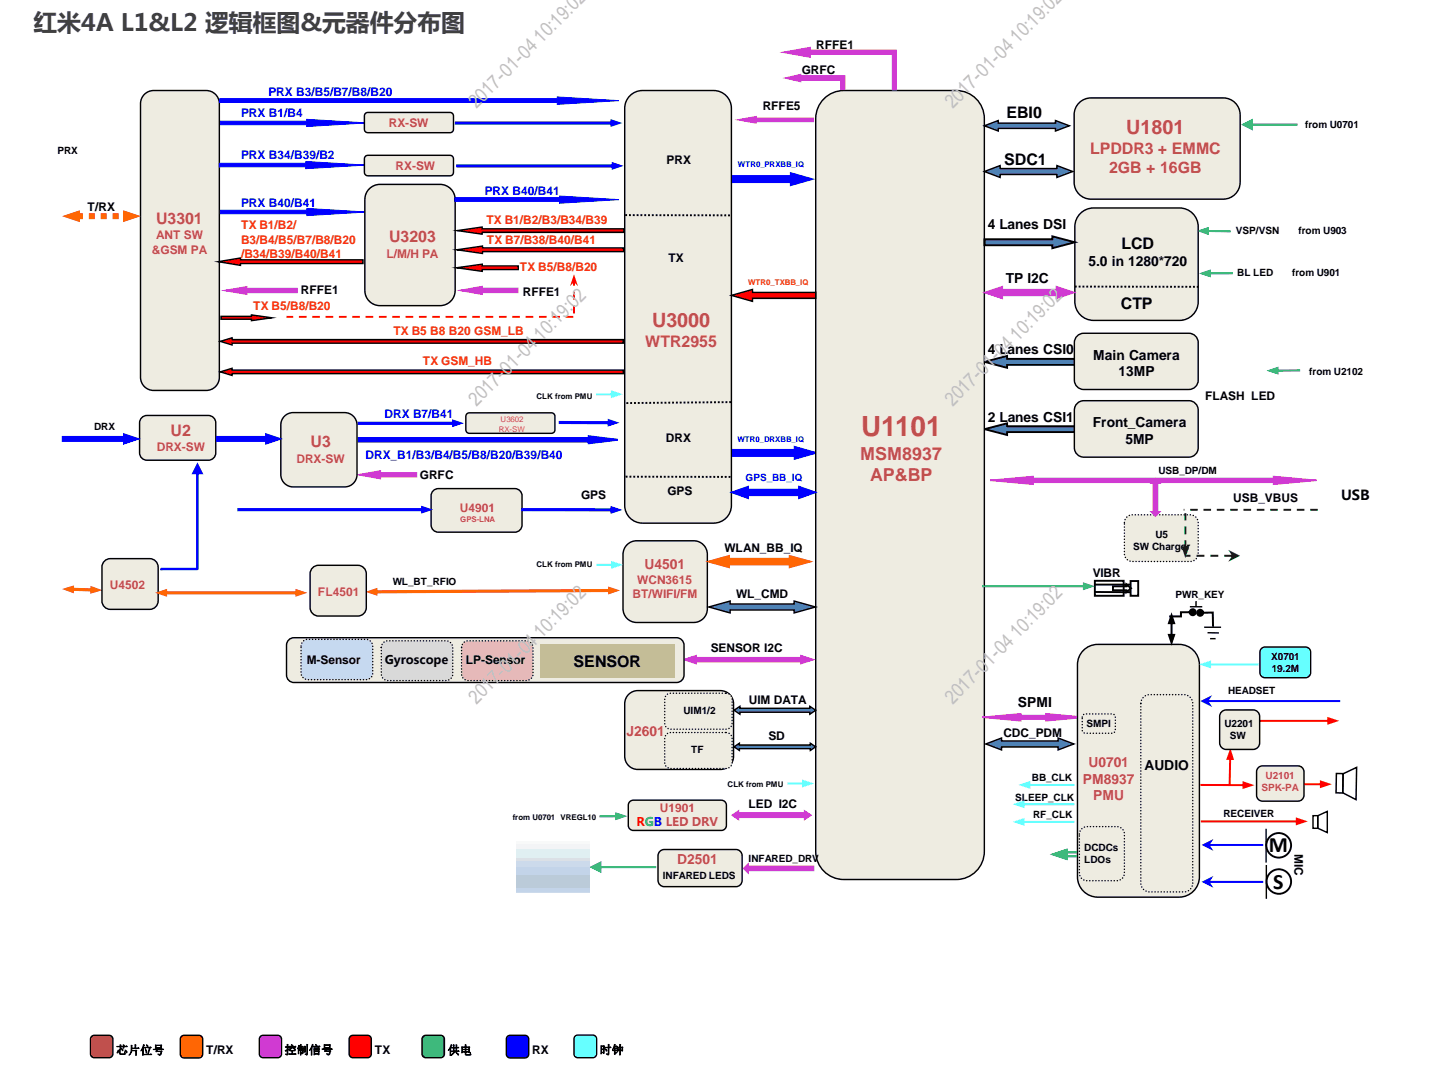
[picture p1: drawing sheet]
<svg xmlns="http://www.w3.org/2000/svg" width="254mm" height="190mm" viewBox="0 0 254 190" stroke-linecap="round" stroke-linejoin="round" font-family="sans-serif">
<path d="M111.9 142.5l.7-.3h15.6a.9 .9 0 0 1 .9 .9v3.6a.9 .9 0 0 1-.9 .9h-15.6a.9 .9 0 0 1-.9-.9v-3.6z" fill-rule="evenodd" fill="#eeece1"/>
<path d="M111.9 142.5l.7-.3h15.6a.9 .9 0 0 1 .9 .9v3.6a.9 .9 0 0 1-.9 .9h-15.6a.9 .9 0 0 1-.9-.9v-3.6z" fill="none" stroke="#000" stroke-width=".25"/>
<path d="M83 73.5l.4-.1h14.6a.61 .61 0 0 1 .6 .6v2.4a.61 .61 0 0 1-.6 .6h-14.6a.61 .61 0 0 1-.6-.6v-2.4z" fill-rule="evenodd" fill="#eeece1"/>
<path d="M83 73.5l.4-.1h14.6a.61 .61 0 0 1 .6 .6v2.4a.61 .61 0 0 1-.6 .6h-14.6a.61 .61 0 0 1-.6-.6v-2.4z" fill="none" stroke="#000" stroke-width=".25"/>
<path d="M129.3 31.3h11.3v-.5l3.7 1-3.7 1.1v-.5h-11.3z" fill-rule="evenodd" fill="#00f"/>
<path d="M129.3 31.3h11.3v-.5l3.7 1-3.7 1.1v-.5h-11.3z" fill="none" stroke="#00f" stroke-width=".34"/>
<path d="M130 79.9h11.2v-.5l3.8 1.1-3.8 1v-.5h-11.2z" fill-rule="evenodd" fill="#00f"/>
<path d="M130 79.9h11.2v-.5l3.8 1.1-3.8 1v-.5h-11.2z" fill="none" stroke="#00f" stroke-width=".34"/>
<path d="M175 64.3l4-1.1v.6h12.1v1h-12.1v.6z" fill-rule="evenodd" fill="#4f81bd"/>
<path d="M175 64.3l4-1.1v.6h12.1v1h-12.1v.6z" fill="none" stroke="#000" stroke-width=".34"/>
<path d="M175 76.3l4-1.1v.5h12.1v1.1h-12.1v.5z" fill-rule="evenodd" fill="#4f81bd"/>
<path d="M175 76.3l4-1.1v.5h12.1v1.1h-12.1v.5z" fill="none" stroke="#000" stroke-width=".34"/>
<path d="M39.1 21.5h15.4v-.3l10.6 .6-10.6 .7v-.3h-15.4z" fill-rule="evenodd" fill="#00f"/>
<path d="M39.1 21.5h15.4v-.3l10.6 .6-10.6 .7v-.3h-15.4z" fill="none" stroke="#00f" stroke-width=".18"/>
<path d="M146.2 17.9a5 5 0 0 1 3.8-1.8h20a5 5 0 0 1 5 5v130.2a5 5 0 0 1-5 5h-20a5 5 0 0 1-5-5v-130.2a5 5 0 0 1 1.2-3.2z" fill-rule="evenodd" fill="#eeece1"/>
<path d="M146.2 17.9a5 5 0 0 1 3.8-1.8h20a5 5 0 0 1 5 5v130.2a5 5 0 0 1-5 5h-20a5 5 0 0 1-5-5v-130.2a5 5 0 0 1 1.2-3.2z" fill="none" stroke="#000" stroke-width=".25"/>
<path d="M112 17a3.2 3.2 0 0 1 2.2-.9h12.6a3.2 3.2 0 0 1 3.2 3.1v70.6a3.2 3.2 0 0 1-3.2 3.2h-12.6a3.2 3.2 0 0 1-3.2-3.2v-70.6a3.2 3.2 0 0 1 1-2.2z" fill-rule="evenodd" fill="#eeece1"/>
<path d="M112 17a3.2 3.2 0 0 1 2.2-.9h12.6a3.2 3.2 0 0 1 3.2 3.1v70.6a3.2 3.2 0 0 1-3.2 3.2h-12.6a3.2 3.2 0 0 1-3.2-3.2v-70.6a3.2 3.2 0 0 1 1-2.2z" fill="none" stroke="#000" stroke-width=".25"/>
<path d="M191.6 18.5a2.99 2.99 0 0 1 2.3-1.1h23.5a3 3 0 0 1 3 3v12a3 3 0 0 1-3 3h-23.5a3 3 0 0 1-3-3v-12l.1-.7z" fill-rule="evenodd" fill="#eeece1"/>
<path d="M191.6 18.5a2.99 2.99 0 0 1 2.3-1.1h23.5a3 3 0 0 1 3 3v12a3 3 0 0 1-3 3h-23.5a3 3 0 0 1-3-3v-12l.1-.7z" fill="none" stroke="#000" stroke-width=".25"/>
<path d="M191.5 59.7l.7-.4 .4-.1h18.7a1.66 1.66 0 0 1 1.7 1.7v6.6a1.66 1.66 0 0 1-1.7 1.7h-18.7a1.66 1.66 0 0 1-1.6-1.7v-6.6v-.5z" fill-rule="evenodd" fill="#eeece1"/>
<path d="M191.5 59.7l.7-.4 .4-.1h18.7a1.66 1.66 0 0 1 1.7 1.7v6.6a1.66 1.66 0 0 1-1.7 1.7h-18.7a1.66 1.66 0 0 1-1.6-1.7v-6.6v-.5z" fill="none" stroke="#000" stroke-width=".25"/>
<path d="M192 37.9a3.3 3.3 0 0 1 2.4-.9h15.2a3.3 3.3 0 0 1 3.4 3.3v13.3a3.3 3.3 0 0 1-3.4 3.3h-15.2a3.3 3.3 0 0 1-3.3-3.3v-13.3a3.3 3.3 0 0 1 .9-2.4z" fill-rule="evenodd" fill="#eeece1"/>
<path d="M192 37.9a3.3 3.3 0 0 1 2.4-.9h15.2a3.3 3.3 0 0 1 3.4 3.3v13.3a3.3 3.3 0 0 1-3.4 3.3h-15.2a3.3 3.3 0 0 1-3.3-3.3v-13.3a3.3 3.3 0 0 1 .9-2.4z" fill="none" stroke="#000" stroke-width=".25"/>
<path d="M191.5 71.7l.7-.4 .4-.1h18.7a1.67 1.67 0 0 1 1.7 1.7v6.7a1.67 1.67 0 0 1-1.7 1.6h-18.7a1.67 1.67 0 0 1-1.6-1.6v-6.7v-.5z" fill-rule="evenodd" fill="#eeece1"/>
<path d="M191.5 71.7l.7-.4 .4-.1h18.7a1.67 1.67 0 0 1 1.7 1.7v6.7a1.67 1.67 0 0 1-1.7 1.6h-18.7a1.67 1.67 0 0 1-1.6-1.6v-6.7v-.5z" fill="none" stroke="#000" stroke-width=".25"/>
<path d="M25.5 17a2.33 2.33 0 0 1 1.8-.9h9.4a2.33 2.33 0 0 1 2.3 2.3v48.6a2.33 2.33 0 0 1-2.3 2.4h-9.4a2.33 2.33 0 0 1-2.3-2.4v-48.6v-.5z" fill-rule="evenodd" fill="#eeece1"/>
<path d="M25.5 17a2.33 2.33 0 0 1 1.8-.9h9.4a2.33 2.33 0 0 1 2.3 2.3v48.6a2.33 2.33 0 0 1-2.3 2.4h-9.4a2.33 2.33 0 0 1-2.3-2.4v-48.6v-.5z" fill="none" stroke="#000" stroke-width=".25"/>
<path d="M77.2 87.1l.7-.3h13.6a1.29 1.29 0 0 1 1.3 1.3v5.2a1.29 1.29 0 0 1-1.3 1.3h-13.6a1.29 1.29 0 0 1-1.3-1.3v-5.2l.1-.4z" fill-rule="evenodd" fill="#eeece1"/>
<path d="M77.2 87.1l.7-.3h13.6a1.29 1.29 0 0 1 1.3 1.3v5.2a1.29 1.29 0 0 1-1.3 1.3h-13.6a1.29 1.29 0 0 1-1.3-1.3v-5.2l.1-.4z" fill="none" stroke="#000" stroke-width=".25"/>
<path d="M111.1 38.2l19 .1M191.1 50.9l21.9 .1M111.3 71.6l18.7-.1M111.2 84.7l19 .1" fill="none" stroke="#000" stroke-width=".34" stroke-dasharray=".3 .3" stroke-linecap="butt"/>
<path d="M130 87.5l3-1.1v.6h9v-.6l3 1.1-3 1.1v-.6h-9v.6z" fill-rule="evenodd" fill="#00f"/>
<path d="M130 87.5l3-1.1v.6h9v-.6l3 1.1-3 1.1v-.6h-9v.6z" fill="none" stroke="#00f" stroke-width=".25"/>
<path d="M175 52l3.2-1.1v.6h9.6v-.6l3.2 1.1-3.2 1v-.5h-9.6v.5z" fill-rule="evenodd" fill="#d03ad2"/>
<path d="M175 52l3.2-1.1v.6h9.6v-.6l3.2 1.1-3.2 1v-.5h-9.6v.5z" fill="none" stroke="#d03ad2" stroke-width=".25"/>
<path d="M175 30.5l2.8-1.1v.6h10.1v-.6l2.8 1.1-2.8 1v-.5h-10.1v.5z" fill-rule="evenodd" fill="#4f81bd"/>
<path d="M175 30.5l2.8-1.1v.6h10.1v-.6l2.8 1.1-2.8 1v-.5h-10.1v.5z" fill="none" stroke="#000" stroke-width=".25"/>
<path d="M175 22.4l2.4-1v.5h10.2v-.5l2.5 1-2.5 .9v-.5h-10.2v.5z" fill-rule="evenodd" fill="#4f81bd"/>
<path d="M175 22.4l2.4-1v.5h10.2v-.5l2.5 1-2.5 .9v-.5h-10.2v.5z" fill="none" stroke="#000" stroke-width=".25"/>
<path d="M111.7 96.6l.9-.4 .6-.1h10.1a2.42 2.42 0 0 1 2.4 2.4v9.7a2.42 2.42 0 0 1-2.4 2.4h-10.1a2.42 2.42 0 0 1-2.5-2.4v-9.7a2.42 2.42 0 0 1 1-1.9z" fill-rule="evenodd" fill="#eeece1"/>
<path d="M111.7 96.6l.9-.4 .6-.1h10.1a2.42 2.42 0 0 1 2.4 2.4v9.7a2.42 2.42 0 0 1-2.4 2.4h-10.1a2.42 2.42 0 0 1-2.5-2.4v-9.7a2.42 2.42 0 0 1 1-1.9z" fill="none" stroke="#000" stroke-width=".25"/>
<path d="M126 99.8l3.6-1v.5h10.8v-.5l3.6 1-3.6 1v-.5h-10.8v.5z" fill-rule="evenodd" fill="#f60"/>
<path d="M126 99.8l3.6-1v.5h10.8v-.5l3.6 1-3.6 1v-.5h-10.8v.5z" fill="none" stroke="#f60" stroke-width=".34"/>
<path d="M126 107.9l3.8-1.1v.5h11.4v-.5l3.7 1.1-3.7 1v-.5h-11.4v.5z" fill-rule="evenodd" fill="#4f81bd"/>
<path d="M126 107.9l3.8-1.1v.5h11.4v-.5l3.7 1.1-3.7 1v-.5h-11.4v.5z" fill="none" stroke="#000" stroke-width=".25"/>
<g fill="#f60">
<path d="M12.8 104.4l3.6 .2v.5l-3.6-.1zM11 104.7l2.2-.7-.1 1.4zM16.1 104.1l2.1 .8-2.2 .6z"/>
<path d="M66.7 104.9v.5l41.8-.2v-.5zM65 105.2l2.1 .7v-1.4zM108.1 104.2v1.4l2.1-.7z"/>
</g>
<path d="M55.7 100.7l.9-.2h7a1.5 1.5 0 0 1 1.5 1.5v6a1.5 1.5 0 0 1-1.5 1.5h-7a1.5 1.5 0 0 1-1.5-1.5v-6l.1-.5z" fill-rule="evenodd" fill="#eeece1"/>
<path d="M55.7 100.7l.9-.2h7a1.5 1.5 0 0 1 1.5 1.5v6a1.5 1.5 0 0 1-1.5 1.5h-7a1.5 1.5 0 0 1-1.5-1.5v-6l.1-.5z" fill="none" stroke="#000" stroke-width=".25"/>
<path d="M106 100.2v.3h3v-.3zM108.6 99.7v1.4l2.1-.7z" fill="#6ff"/>
<path d="M92.6 90.3h16.3v.6l-16.3-.1zM108.5 89.9l2.1 .7-2.1 .7z" fill="#00f"/>
<path d="M13.7 37.9h1v1h-1zM15.8 37.9h1v1h-1zM17.9 37.9h1.1v1h-1.1zM20 37.9h1.1v1h-1.1zM22.1 37.9h.3v1h-.3zM11 38.4l3.2-1v2.1zM21.9 37.4l3.1 1-3.1 1.1z" fill="#f60"/>
<path d="M39 17.6h60.1v-.4l10.9 .7-10.9 .6v-.3h-60.1z" fill-rule="evenodd" fill="#00f"/>
<path d="M39 17.6h60.1v-.4l10.9 .7-10.9 .6v-.3h-60.1z" fill="none" stroke="#00f" stroke-width=".18"/>
<path d="M130 52.5l3.8-1.1v.6h11.2v1h-11.2v.6z" fill-rule="evenodd" fill="#f00"/>
<path d="M130 52.5l3.8-1.1v.6h11.2v1h-11.2v.6z" fill="none" stroke="#000" stroke-width=".25"/>
<path d="M214.5 40.9h4.2v.4l-4.2-.1zM212.7 41l2.2-.7-.1 1.5z" fill="#00b050"/>
<path d="M32.2 184.2l.5-.2h2.7a.66 .66 0 0 1 .6 .6v2.7a.66 .66 0 0 1-.6 .7h-2.7a.66 .66 0 0 1-.7-.7v-2.7z" fill-rule="evenodd" fill="#f60"/>
<path d="M32.2 184.2l.5-.2h2.7a.66 .66 0 0 1 .6 .6v2.7a.66 .66 0 0 1-.6 .7h-2.7a.66 .66 0 0 1-.7-.7v-2.7z" fill="none" stroke="#000" stroke-width=".25"/>
<path d="M62.3 184.2l.4-.2h2.6a.66 .66 0 0 1 .7 .6v2.7a.66 .66 0 0 1-.7 .7h-2.6a.66 .66 0 0 1-.6-.7v-2.7z" fill-rule="evenodd" fill="#f00"/>
<path d="M62.3 184.2l.4-.2h2.6a.66 .66 0 0 1 .7 .6v2.7a.66 .66 0 0 1-.7 .7h-2.6a.66 .66 0 0 1-.6-.7v-2.7z" fill="none" stroke="#000" stroke-width=".25"/>
<path d="M90.2 184.2l.5-.2h2.6a.66 .66 0 0 1 .7 .6v2.7a.66 .66 0 0 1-.7 .7h-2.6a.66 .66 0 0 1-.7-.7v-2.7z" fill-rule="evenodd" fill="#00f"/>
<path d="M90.2 184.2l.5-.2h2.6a.66 .66 0 0 1 .7 .6v2.7a.66 .66 0 0 1-.7 .7h-2.6a.66 .66 0 0 1-.7-.7v-2.7z" fill="none" stroke="#000" stroke-width=".25"/>
<path d="M75.2 184.2l.5-.2h2.6a.66 .66 0 0 1 .7 .6v2.7a.66 .66 0 0 1-.7 .7h-2.6a.66 .66 0 0 1-.7-.7v-2.7z" fill-rule="evenodd" fill="#00b050"/>
<path d="M75.2 184.2l.5-.2h2.6a.66 .66 0 0 1 .7 .6v2.7a.66 .66 0 0 1-.7 .7h-2.6a.66 .66 0 0 1-.7-.7v-2.7z" fill="none" stroke="#000" stroke-width=".25"/>
<path d="M16.3 184.2l.4-.2h2.7a.66 .66 0 0 1 .7 .6v2.7a.66 .66 0 0 1-.7 .7h-2.7a.66 .66 0 0 1-.6-.7v-2.7z" fill-rule="evenodd" fill="#c0504d"/>
<path d="M16.3 184.2l.4-.2h2.7a.66 .66 0 0 1 .7 .6v2.7a.66 .66 0 0 1-.7 .7h-2.7a.66 .66 0 0 1-.6-.7v-2.7z" fill="none" stroke="#000" stroke-width=".25"/>
<path d="M46.3 184.2l.5-.2h2.6a.66 .66 0 0 1 .6 .6v2.7a.66 .66 0 0 1-.6 .7h-2.6a.66 .66 0 0 1-.7-.7v-2.7z" fill-rule="evenodd" fill="#d03ad2"/>
<path d="M46.3 184.2l.5-.2h2.6a.66 .66 0 0 1 .6 .6v2.7a.66 .66 0 0 1-.6 .7h-2.6a.66 .66 0 0 1-.7-.7v-2.7z" fill="none" stroke="#000" stroke-width=".25"/>
<path d="M102.2 184.1l.5-.2h2.7a.67 .67 0 0 1 .6 .7v2.7a.67 .67 0 0 1-.6 .7h-2.7a.67 .67 0 0 1-.7-.7v-2.7z" fill-rule="evenodd" fill="#6ff"/>
<path d="M102.2 184.1l.5-.2h2.7a.67 .67 0 0 1 .6 .7v2.7a.67 .67 0 0 1-.6 .7h-2.7a.67 .67 0 0 1-.7-.7v-2.7z" fill="none" stroke="#000" stroke-width=".25"/>
<path d="M175 42.5h12v-.5l4.1 1.1-4.1 1v-.5h-12z" fill-rule="evenodd" fill="#4f81bd"/>
<path d="M175 42.5h12v-.5l4.1 1.1-4.1 1v-.5h-12z" fill="none" stroke="#000" stroke-width=".34"/>
<path d="M25.1 74.4l.6-.5 .4-.1h10.9a1.32 1.32 0 0 1 1.4 1.4v5.3a1.32 1.32 0 0 1-1.4 1.3h-10.9a1.33 1.33 0 0 1-1.3-1.3v-5.3z" fill-rule="evenodd" fill="#eeece1"/>
<path d="M25.1 74.4l.6-.5 .4-.1h10.9a1.32 1.32 0 0 1 1.4 1.4v5.3a1.32 1.32 0 0 1-1.4 1.3h-10.9a1.33 1.33 0 0 1-1.3-1.3v-5.3z" fill="none" stroke="#000" stroke-width=".25"/>
<path d="M63.8 77.8h40.8v-.3l5.2 .6-5.2 .7v-.3h-40.8z" fill-rule="evenodd" fill="#00f"/>
<path d="M63.8 77.8h40.8v-.3l5.2 .6-5.2 .7v-.3h-40.8z" fill="none" stroke="#00f" stroke-width=".34"/>
<path d="M11 77.5h11.4v1h-11.4zM21.9 76.9l3.1 1.1-3.1 1.1z" fill="#00f"/>
<path d="M64.9 20.2l.5-.2h14.6a.6 .6 0 0 1 .6 .6v2.4a.6 .6 0 0 1-.6 .6h-14.6a.6 .6 0 0 1-.6-.6v-2.4z" fill-rule="evenodd" fill="#eeece1"/>
<path d="M64.9 20.2l.5-.2h14.6a.6 .6 0 0 1 .6 .6v2.4a.6 .6 0 0 1-.6 .6h-14.6a.6 .6 0 0 1-.6-.6v-2.4z" fill="none" stroke="#000" stroke-width=".25"/>
<path d="M40.2 51.6l3.6-.6v.3h8.9v.6h-8.9v.3z" fill-rule="evenodd" fill="#d03ad2"/>
<path d="M40.2 51.6l3.6-.6v.3h8.9v.6h-8.9v.3z" fill="none" stroke="#d03ad2" stroke-width=".34"/>
<path d="M42.2 90.3h33v.5h-33zM74.9 89.9l2.1 .7-2.1 .7z" fill="#00f"/>
<path d="M214.9 48.4v.4l4.2-.1v-.3zM213.1 48.6l2.1 .7v-1.4z" fill="#00b050"/>
<path d="M130.5 132.7l.9-.6v.3h12.6v-.3l1 .6-1 .6v-.3h-12.6v.3z" fill-rule="evenodd" fill="#4f81bd"/>
<path d="M130.5 132.7l.9-.6v.3h12.6v-.3l1 .6-1 .6v-.3h-12.6v.3z" fill="none" stroke="#000" stroke-width=".25"/>
<path d="M130.5 126.2l1-.7v.4h12.5v-.4l1 .7-1 .7v-.3h-12.5v.3z" fill-rule="evenodd" fill="#4f81bd"/>
<path d="M130.5 126.2l1-.7v.4h12.5v-.4l1 .7-1 .7v-.3h-12.5v.3z" fill="none" stroke="#000" stroke-width=".25"/>
<path d="M111.6 123.6a2.33 2.33 0 0 1 1.8-.9h14.7a2.33 2.33 0 0 1 2.3 2.4v9.3a2.33 2.33 0 0 1-2.3 2.3h-14.7a2.33 2.33 0 0 1-2.4-2.3v-9.3l.1-.6z" fill-rule="evenodd" fill="#eeece1"/>
<path d="M111.6 123.6a2.33 2.33 0 0 1 1.8-.9h14.7a2.33 2.33 0 0 1 2.3 2.4v9.3a2.33 2.33 0 0 1-2.3 2.3h-14.7a2.33 2.33 0 0 1-2.4-2.3v-9.3l.1-.6z" fill="none" stroke="#000" stroke-width=".25"/>
<path d="M118.6 123.4l.6-.2h9.9a1.06 1.06 0 0 1 1 1.1v4.2a1.06 1.06 0 0 1-1 1.1h-9.9a1.06 1.06 0 0 1-1-1.1v-4.2v-.4z" fill-rule="evenodd" fill="#eeece1"/>
<path d="M118.6 123.4l.6-.2h9.9a1.06 1.06 0 0 1 1 1.1v4.2a1.06 1.06 0 0 1-1 1.1h-9.9a1.06 1.06 0 0 1-1-1.1v-4.2v-.4z" fill="none" stroke="#000" stroke-width=".25" stroke-dasharray="0 .5"/>
<path d="M118.6 130.4l.6-.2h9.9a1.06 1.06 0 0 1 1 1v4.3a1.06 1.06 0 0 1-1 1.1h-9.9a1.06 1.06 0 0 1-1-1.1v-4.3v-.3z" fill-rule="evenodd" fill="#eeece1"/>
<path d="M118.6 130.4l.6-.2h9.9a1.06 1.06 0 0 1 1 1v4.3a1.06 1.06 0 0 1-1 1.1h-9.9a1.06 1.06 0 0 1-1-1.1v-4.3v-.3z" fill="none" stroke="#000" stroke-width=".25" stroke-dasharray="0 .5"/>
<path d="M39.2 37.4h15.4v-.4l10.5 .7-10.5 .6v-.3h-15.4z" fill-rule="evenodd" fill="#00f"/>
<path d="M39.2 37.4h15.4v-.4l10.5 .7-10.5 .6v-.3h-15.4z" fill="none" stroke="#00f" stroke-width=".18"/>
<path d="M65.4 33.8a2.67 2.67 0 0 1 2.1-1h10.7a2.67 2.67 0 0 1 2.7 2.6v16.2a2.67 2.67 0 0 1-2.7 2.7h-10.7a2.67 2.67 0 0 1-2.6-2.7v-16.2v-.6z" fill-rule="evenodd" fill="#eeece1"/>
<path d="M65.4 33.8a2.67 2.67 0 0 1 2.1-1h10.7a2.67 2.67 0 0 1 2.7 2.6v16.2a2.67 2.67 0 0 1-2.7 2.7h-10.7a2.67 2.67 0 0 1-2.6-2.7v-16.2v-.6z" fill="none" stroke="#000" stroke-width=".25"/>
<path d="M81.3 41l4.4-.7v.4h25.2v.6h-25.2v.3z" fill-rule="evenodd" fill="#f00"/>
<path d="M81.3 41l4.4-.7v.4h25.2v.6h-25.2v.3z" fill="none" stroke="#000" stroke-width=".25"/>
<path d="M38.8 46.5l3.9-.7v.4h21.8v.6h-21.8v.4z" fill-rule="evenodd" fill="#f00"/>
<path d="M38.8 46.5l3.9-.7v.4h21.8v.6h-21.8v.4z" fill="none" stroke="#000" stroke-width=".25"/>
<path d="M39.2 66.1l2-.7v.4h69.6v.6h-69.6v.3z" fill-rule="evenodd" fill="#f00"/>
<path d="M39.2 66.1l2-.7v.4h69.6v.6h-69.6v.3z" fill="none" stroke="#000" stroke-width=".25"/>
<path d="M81.2 44.4l4.6-.7v.4h25v.6h-25v.3z" fill-rule="evenodd" fill="#f00"/>
<path d="M81.2 44.4l4.6-.7v.4h25v.6h-25v.3z" fill="none" stroke="#000" stroke-width=".25"/>
<path d="M81.2 47.6l4.5-.7v.4h6.4v.6h-6.4v.3z" fill-rule="evenodd" fill="#f00"/>
<path d="M81.2 47.6l4.5-.7v.4h6.4v.6h-6.4v.3z" fill="none" stroke="#000" stroke-width=".25"/>
<path d="M82 51.6l3.6-.6v.3h6.4v.6h-6.4v.3z" fill-rule="evenodd" fill="#d03ad2"/>
<path d="M82 51.6l3.6-.6v.3h6.4v.6h-6.4v.3z" fill="none" stroke="#d03ad2" stroke-width=".34"/>
<path d="M80.9 35.2h18.6v-.4l10.5 .7-10.5 .6v-.3h-18.6z" fill-rule="evenodd" fill="#00f"/>
<path d="M80.9 35.2h18.6v-.4l10.5 .7-10.5 .6v-.3h-18.6z" fill="none" stroke="#00f" stroke-width=".18"/>
<path d="M39 29h15.4v-.3l10.5 .6-10.5 .7v-.3h-15.4z" fill-rule="evenodd" fill="#00f"/>
<path d="M39 29h15.4v-.3l10.5 .6-10.5 .7v-.3h-15.4z" fill="none" stroke="#00f" stroke-width=".18"/>
<path d="M64.9 27.8l.5-.2h14.6a.61 .61 0 0 1 .6 .6v2.4a.61 .61 0 0 1-.6 .6h-14.6a.61 .61 0 0 1-.6-.6v-2.4z" fill-rule="evenodd" fill="#eeece1"/>
<path d="M64.9 27.8l.5-.2h14.6a.61 .61 0 0 1 .6 .6v2.4a.61 .61 0 0 1-.6 .6h-14.6a.61 .61 0 0 1-.6-.6v-2.4z" fill="none" stroke="#000" stroke-width=".25"/>
<g fill="#00f">
<path d="M80.8 21.6v.5h28.1v-.5zM108.5 21.2v1.4l2.1-.7z"/>
<path d="M81.1 29.2v.6h28v-.6zM108.7 28.8v1.4l2.1-.7z"/>
</g>
<path d="M121.5 117.2l2.2-.7v.4h18.7v-.4l2.2 .7-2.2 .7v-.3h-18.7v.3z" fill-rule="evenodd" fill="#d03ad2"/>
<path d="M121.5 117.2l2.2-.7v.4h18.7v-.4l2.2 .7-2.2 .7v-.3h-18.7v.3z" fill="none" stroke="#d03ad2" stroke-width=".25"/>
<path d="M51.2 113.9l.6-.5 .5-.1h68a1.32 1.32 0 0 1 1.3 1.4v5.3a1.32 1.32 0 0 1-1.3 1.3h-68a1.32 1.32 0 0 1-1.4-1.3v-5.3z" fill-rule="evenodd" fill="#eeece1"/>
<path d="M51.2 113.9l.6-.5 .5-.1h68a1.32 1.32 0 0 1 1.3 1.4v5.3a1.32 1.32 0 0 1-1.3 1.3h-68a1.32 1.32 0 0 1-1.4-1.3v-5.3z" fill="none" stroke="#000" stroke-width=".25"/>
<path d="M96 114.5h23.9v6h-23.9z" fill-rule="evenodd" fill="#c4bd97"/>
<path d="M53.7 114.1l.6-.4 .4-.1h10.4a1.19 1.19 0 0 1 1.2 1.2v4.8a1.19 1.19 0 0 1-1.2 1.2h-10.4a1.19 1.19 0 0 1-1.2-1.2v-4.8z" fill-rule="evenodd" fill="#c6d9f1"/>
<path d="M53.7 114.1l.6-.4 .4-.1h10.4a1.19 1.19 0 0 1 1.2 1.2v4.8a1.19 1.19 0 0 1-1.2 1.2h-10.4a1.19 1.19 0 0 1-1.2-1.2v-4.8z" fill="none" stroke="#000" stroke-width=".25" stroke-dasharray="0 .5"/>
<path d="M68 114.4l.6-.5h.4h10.3a1.18 1.18 0 0 1 1.2 1.2v4.7a1.18 1.18 0 0 1-1.2 1.1h-10.3a1.18 1.18 0 0 1-1.2-1.1v-4.7z" fill-rule="evenodd" fill="#d9d9d9"/>
<path d="M68 114.4l.6-.5h.4h10.3a1.18 1.18 0 0 1 1.2 1.2v4.7a1.18 1.18 0 0 1-1.2 1.1h-10.3a1.18 1.18 0 0 1-1.2-1.1v-4.7z" fill="none" stroke="#000" stroke-width=".25" stroke-dasharray="0 .5"/>
<path d="M82.3 114.4l.5-.5h.4h10.4a1.18 1.18 0 0 1 1.1 1.2v4.7a1.18 1.18 0 0 1-1.1 1.1h-10.4a1.18 1.18 0 0 1-1.2-1.1v-4.7z" fill-rule="evenodd" fill="#e6b9b8"/>
<path d="M82.3 114.4l.5-.5h.4h10.4a1.18 1.18 0 0 1 1.1 1.2v4.7a1.18 1.18 0 0 1-1.1 1.1h-10.4a1.18 1.18 0 0 1-1.2-1.1v-4.7z" fill="none" stroke="#000" stroke-width=".25" stroke-dasharray="0 .5"/>
<g fill="#6ff">
<path d="M106 69.9v.3h2.9v-.3zM108.6 69.4v1.4l2.1-.7z"/>
<path d="M140 139.1v.3h2.9v-.3zM142.6 138.5v1.4l2.1-.7z"/>
</g>
<path d="M222.4 22h8.2v.3h-8.2zM220.6 22.1l2.1-1v2.1z" fill="#00b050"/>
<path d="M39.2 60.7l2-.7v.3h69.6v.7h-69.6v.3z" fill-rule="evenodd" fill="#f00"/>
<path d="M39.2 60.7l2-.7v.3h69.6v.7h-69.6v.3z" fill="none" stroke="#000" stroke-width=".25"/>
<path d="M39.3 56.2h5.4v-.2l3.6 .5-3.6 .5v-.3h-5.4z" fill-rule="evenodd" fill="#f00"/>
<path d="M39.3 56.2h5.4v-.2l3.6 .5-3.6 .5v-.3h-5.4z" fill="none" stroke="#000" stroke-width=".25"/>
<path d="M64 84.4l3.6-.7v.4h6.4v.6h-6.4v.3z" fill-rule="evenodd" fill="#d03ad2"/>
<path d="M64 84.4l3.6-.7v.4h6.4v.6h-6.4v.3z" fill="none" stroke="#d03ad2" stroke-width=".34"/>
<g fill="#00f">
<path d="M99.3 74.8h9.1v.6h-9.1zM108 74.4l2.1 .7-2.1 .7z"/>
<path d="M63.6 74.9v.6h17.1v-.6zM80.4 74.5v1.4l2.1-.7z"/>
</g>
<path d="M226.9 65.7v.3h4.2v-.3zM225.1 65.9l2.1 .7v-1.4z" fill="#00b050"/>
<path d="M174.6 127.5l6.8-.7v.3h4.5v-.3l6.9 .7-6.9 .6v-.3h-4.5v.3z" fill-rule="evenodd" fill="#d03ad2"/>
<path d="M174.6 127.5l6.8-.7v.3h4.5v-.3l6.9 .7-6.9 .6v-.3h-4.5v.3z" fill="none" stroke="#d03ad2" stroke-width=".25"/>
<path d="M224.2 115.2l.7-.2h7.2a.91 .91 0 0 1 .9 .9v3.6a.91 .91 0 0 1-.9 .9h-7.2a.91 .91 0 0 1-1-.9v-3.6z" fill-rule="evenodd" fill="#6ff"/>
<path d="M224.2 115.2l.7-.2h7.2a.91 .91 0 0 1 .9 .9v3.6a.91 .91 0 0 1-.9 .9h-7.2a.91 .91 0 0 1-1-.9v-3.6z" fill="none" stroke="#000" stroke-width=".25"/>
<path d="M192.6 115.6a3.6 3.6 0 0 1 2.5-1.1h14.5a3.6 3.6 0 0 1 3.6 3.6v37.7a3.6 3.6 0 0 1-3.6 3.6h-14.5a3.6 3.6 0 0 1-3.6-3.6v-37.7a3.6 3.6 0 0 1 1.1-2.5z" fill-rule="evenodd" fill="#eeece1"/>
<path d="M192.6 115.6a3.6 3.6 0 0 1 2.5-1.1h14.5a3.6 3.6 0 0 1 3.6 3.6v37.7a3.6 3.6 0 0 1-3.6 3.6h-14.5a3.6 3.6 0 0 1-3.6-3.6v-37.7a3.6 3.6 0 0 1 1.1-2.5z" fill="none" stroke="#000" stroke-width=".25"/>
<path d="M200.1 92l.7-.4 .4-.1h10.4a1.38 1.38 0 0 1 1.4 1.4v5.5a1.38 1.38 0 0 1-1.4 1.4h-10.4a1.38 1.38 0 0 1-1.3-1.4v-5.5z" fill-rule="evenodd" fill="#eeece1"/>
<path d="M200.1 92l.7-.4 .4-.1h10.4a1.38 1.38 0 0 1 1.4 1.4v5.5a1.38 1.38 0 0 1-1.4 1.4h-10.4a1.38 1.38 0 0 1-1.3-1.4v-5.5z" fill="none" stroke="#000" stroke-width=".25" stroke-dasharray="0 .5"/>
<path d="M192.4 147.2l.8-.3h5.3a1.33 1.33 0 0 1 1.4 1.3v7a1.33 1.33 0 0 1-1.4 1.3h-5.3a1.33 1.33 0 0 1-1.3-1.3v-7v-.4z" fill-rule="evenodd" fill="#eeece1"/>
<path d="M192.4 147.2l.8-.3h5.3a1.33 1.33 0 0 1 1.4 1.3v7a1.33 1.33 0 0 1-1.4 1.3h-5.3a1.33 1.33 0 0 1-1.3-1.3v-7v-.4z" fill="none" stroke="#000" stroke-width=".25" stroke-dasharray="0 .5"/>
<path d="M211.5 107.8h2.2M212.6 106.8v1M214 111.5h3M214.6 112.4l2.1 .1M215.1 113.5h1" fill="none" stroke="#000" stroke-width=".25"/>
<g fill="#000">
<path d="M207.8 109.4v.3h2.3v-.9l-.2 .2h2.1v-.4h-2.3v.9l.2-.1zM211.3 108.8a.71 .71 0 0 0 1.4 0 .71 .71 0 0 0-1.4 0z"/>
<path d="M213.3 108.7v.4l2.3-.1-.2-.1v2.5h.4l-.1-2.7zM212.6 108.9a.71 .71 0 0 0 1.4 0 .71 .71 0 0 0-1.4 0z"/>
</g>
<path d="M234.2 90.6h-23.8" fill="none" stroke="#060" stroke-width=".34" stroke-dasharray="1.4 1" stroke-linecap="butt"/>
<path d="M189.2 152h2.2v.4h-2.2zM189.2 151.3h2.2v.4h-2.2zM186.6 151.8l3.2-1v2.1z" fill="#00b050"/>
<path d="M176 85.4l7.6-.7v.3h42.8v-.3l7.6 .7-7.6 .7v-.4h-42.8v.4z" fill-rule="evenodd" fill="#d03ad2"/>
<path d="M176 85.4l7.6-.7v.3h42.8v-.3l7.6 .7-7.6 .7v-.4h-42.8v.4z" fill="none" stroke="#d03ad2" stroke-width=".25"/>
<g fill="#6ff">
<path d="M182.8 139.3v.4h8.2v-.4zM181 139.5l2.1 .7v-1.4z"/>
<path d="M214.9 117.9v.3h8.8v-.3zM213.1 118.1l2.2 .7v-1.4z"/>
</g>
<g fill="#060">
<path d="M217.6 98.6v.3h1.4v-.3zM215.1 98.6v.3h1.4v-.3zM212.7 98.6v.3h1.4v-.3zM210.8 98.6v.3h.8v-.3zM218.3 97.7l.7 1.1-.7 1 2.1-1z"/>
<path d="M210.5 96v1.4h.4v-1.4zM210.5 93.5v1.5h.4v-1.5zM210.5 91.2v1.3h.4v-1.3zM210 97.1l.7 2.1 .7-2.1z"/>
</g>
<path d="M208.1 110.6h.3v2.4h-.3zM207.5 112.6h1.4l-.7 2.2zM208.2 108.8l.7 2.1h-1.4z" fill="#000"/>
<path d="M192.6 127h5.4l.2 .4v2.6l-.5 .3-5.1-.1-.2-.5v-2.3z" fill-rule="evenodd" fill="#eeece1"/>
<path d="M192.6 127h5.4l.2 .4v2.6l-.5 .3-5.1-.1-.2-.5v-2.3z" fill="none" stroke="#000" stroke-width=".25" stroke-dasharray="0 .5"/>
<path d="M181.8 145.9v.3h9.2v-.3zM180 146l2.1 .8v-1.5z" fill="#6ff"/>
<path d="M203.4 123.7l.9-.3h6.2a1.54 1.54 0 0 1 1.5 1.6v32a1.54 1.54 0 0 1-1.5 1.5h-6.2a1.54 1.54 0 0 1-1.5-1.5v-32l.1-.5z" fill-rule="evenodd" fill="#eeece1"/>
<path d="M203.4 123.7l.9-.3h6.2a1.54 1.54 0 0 1 1.5 1.6v32a1.54 1.54 0 0 1-1.5 1.5h-6.2a1.54 1.54 0 0 1-1.5-1.5v-32l.1-.5z" fill="none" stroke="#000" stroke-width=".25" stroke-dasharray="0 .5"/>
<path d="M237.5 137.5h1.2v3.4h-1.2zM238.7 137.5l2.4-1.1-.1 5.7-2.3-1.2z" fill="none" stroke="#000" stroke-width=".26"/>
<g fill="#f00">
<path d="M213.4 139.3h7.8v.4h-7.8zM220.9 138.8l2.1 .7-2.2 .7z"/>
<path d="M213.4 145.8h17.3v.3h-17.3zM230.3 145.3l2.2 .7-2.2 .7z"/>
</g>
<g fill="none" stroke="#000" stroke-width=".34">
<path d="M194.6 103.2h5.1v2.7h-5.1zM194.6 105.2h6.4M194.6 103.9h6.4M197.8 104.2h2.4v-.4l.8 .7-.8 .7v-.3h-2.4zM201 103.3h1.3v2.6h-1.3z"/>
<circle cx="227.3" cy="150.2" r="2.19"/>
</g>
<path d="M225 147.3v6M233.4 144.9h.8v2.3h-.8zM234.2 145l1.7-.8v3.8l-1.7-.8z" fill="none" stroke="#000" stroke-width=".25"/>
<path d="M229.2 139.2h5.8v.3h-5.8zM234.6 138.7l2.1 .7-2.1 .7z" fill="#f00"/>
<path d="M223.6 136.5l.5-.3 .3-.1h6.3a1.05 1.05 0 0 1 1.1 1v4.2a1.05 1.05 0 0 1-1.1 1.1h-6.3a1.05 1.05 0 0 1-1-1.1v-4.2z" fill-rule="evenodd" fill="#eeece1"/>
<path d="M223.6 136.5l.5-.3 .3-.1h6.3a1.05 1.05 0 0 1 1.1 1v4.2a1.05 1.05 0 0 1-1.1 1.1h-6.3a1.05 1.05 0 0 1-1-1.1v-4.2z" fill="none" stroke="#000" stroke-width=".25"/>
<path d="M181.8 142.7v.4h9.2v-.4zM180 142.9l2.1 .7v-1.4z" fill="#6ff"/>
<circle cx="227.3" cy="156.7" r="2.18" fill="none" stroke="#000" stroke-width=".34"/>
<path d="M225.1 153.7v6" fill="none" stroke="#000" stroke-width=".25"/>
<g fill="#00f">
<path d="M215 150h9.6v.3h-9.6zM213.6 150.2l2.1-1.1-.7 1.1 .7 1z"/>
<path d="M215 156.5h9.6v.4h-9.6zM213.6 156.7l2.1-1-.7 1 .7 1.1z"/>
</g>
<g fill="#00b050">
<path d="M174.6 104v.4h18.2v-.4zM192.5 103.5v1.4l2.1-.7z"/>
<path d="M106.6 144.9v.4l3.1-.1v-.3zM109.4 144.3v1.5l2.1-.8z"/>
</g>
<path d="M130.1 144.9l1.2-.8v.4h11.7v-.4l1.1 .8-1.1 .7v-.4h-11.7v.4z" fill-rule="evenodd" fill="#d03ad2"/>
<path d="M130.1 144.9l1.2-.8v.4h11.7v-.4l1.1 .8-1.1 .7v-.4h-11.7v.4z" fill="none" stroke="#d03ad2" stroke-width=".25"/>
<path d="M131.5 21.3l2.8-.5v.2h10.2v.5h-10.2v.3z" fill-rule="evenodd" fill="#d03ad2"/>
<path d="M131.5 21.3l2.8-.5v.2h10.2v.5h-10.2v.3z" fill="none" stroke="#d03ad2" stroke-width=".34"/>
<path d="M101.9 56.3h-51" fill="none" stroke="#f00" stroke-width=".34" stroke-dasharray="1.4 1" stroke-linecap="butt"/>
<path d="M101.8 54.3v1.4h.4v-1.4zM101.8 51.8v1.4h.4v-1.4zM101.8 50.1v.7h.4v-.7zM102 48.7l-.7 2.1 .7-.7 .7 .7z" fill="#f00"/>
<path d="M117.4 151.2l.7-.2h12.7a1.1 1.1 0 0 1 1.1 1.1v4.4a1.1 1.1 0 0 1-1.1 1.1h-12.7a1.1 1.1 0 0 1-1.1-1.1v-4.4v-.4z" fill-rule="evenodd" fill="#eeece1"/>
<path d="M117.4 151.2l.7-.2h12.7a1.1 1.1 0 0 1 1.1 1.1v4.4a1.1 1.1 0 0 1-1.1 1.1h-12.7a1.1 1.1 0 0 1-1.1-1.1v-4.4v-.4z" fill="none" stroke="#000" stroke-width=".25"/>
<path d="M106.5 153.9v.4h10.1v-.4zM104.8 154.1l2.1 1.1v-2.2z" fill="#00b050"/>
<path d="M132.2 154.3l.7-.6v.3h11.7v.7h-11.7v.3z" fill-rule="evenodd" fill="#d03ad2"/>
<path d="M132.2 154.3l.7-.6v.3h11.7v.7h-11.7v.3z" fill="none" stroke="#d03ad2" stroke-width=".35"/>
<path d="M204.7 85.8l.7-.7 .6 .7h-.3v5.2h.3l-.6 .7-.7-.7h.4v-5.2z" fill-rule="evenodd" fill="#d03ad2"/>
<path d="M204.7 85.8l.7-.7 .6 .7h-.3v5.2h.3l-.6 .7-.7-.7h.4v-5.2z" fill="none" stroke="#d03ad2" stroke-width=".35"/>
<path d="M91.7 149.6h13.1v9h-13.1z" fill-rule="evenodd" fill="#fff"/>
<path d="M175.2 132.2l2.8-1.1v.6h10.1v-.6l2.8 1.1-2.8 1.1v-.6h-10.1v.6z" fill-rule="evenodd" fill="#4f81bd"/>
<path d="M175.2 132.2l2.8-1.1v.6h10.1v-.6l2.8 1.1-2.8 1.1v-.6h-10.1v.6z" fill="none" stroke="#000" stroke-width=".25"/>
<path d="M214.8 124.4h23.4v.4h-23.4zM213.4 124.6l2.1-1.1-.7 1.1 .7 1z" fill="#00f"/>
<path d="M218.5 134.7l-.1 4.7h.3l.1-4.7zM218.7 132.9l-.8 2.1 1.5 .1z" fill="#f00"/>
<path d="M18.7 99.6l.9-.3h7a1.5 1.5 0 0 1 1.5 1.5v6a1.5 1.5 0 0 1-1.5 1.5h-7a1.5 1.5 0 0 1-1.5-1.5v-6l.1-.5z" fill-rule="evenodd" fill="#eeece1"/>
<path d="M18.7 99.6l.9-.3h7a1.5 1.5 0 0 1 1.5 1.5v6a1.5 1.5 0 0 1-1.5 1.5h-7a1.5 1.5 0 0 1-1.5-1.5v-6l.1-.5z" fill="none" stroke="#000" stroke-width=".25"/>
<path d="M29.3 105.1h23.6v.5h-23.6zM27.6 105.3l2.1-.7v1.5zM52.5 104.6l2.1 .7-2.1 .8z" fill="#f60"/>
<path d="M50.6 74l.9-.6 .6-.1h9.2a2.2 2.2 0 0 1 2.2 2.2v8.8a2.2 2.2 0 0 1-2.2 2.2h-9.2a2.2 2.2 0 0 1-2.2-2.2v-8.8l.1-.6z" fill-rule="evenodd" fill="#eeece1"/>
<path d="M50.6 74l.9-.6 .6-.1h9.2a2.2 2.2 0 0 1 2.2 2.2v8.8a2.2 2.2 0 0 1-2.2 2.2h-9.2a2.2 2.2 0 0 1-2.2-2.2v-8.8l.1-.6z" fill="none" stroke="#000" stroke-width=".25"/>
<path d="M38.4 77.5h9.3v1h-9.3zM47.1 76.9l3.2 1.1-3.2 1.1z" fill="#00f"/>
<path d="M141 13.9l1-.2v.1h7.8v1.8v-1.7h-7.8v.2z" fill-rule="evenodd" fill="#d03ad2"/>
<path d="M141 13.9l1-.2v.1h7.8v1.8v-1.7h-7.8v.2z" fill="none" stroke="#d03ad2" stroke-width=".89" stroke-linecap="butt"/>
<path d="M141 9.3l2.7-.5v.5h15.3v6.3v-6.3h-15.3v.5z" fill-rule="evenodd" fill="#d03ad2"/>
<path d="M141 9.3l2.7-.5v.5h15.3v6.3v-6.3h-15.3v.5z" fill="none" stroke="#d03ad2" stroke-width=".89" stroke-linecap="butt"/>
<path d="M34.9 83.9h.4v17.2l-.2 .2h-6.4l.2-.2v.2h-.4l.1-.3 .1-.1h6.4l-.2 .2zM35.1 82.2l1.1 2.1h-2.2z" fill="#00f"/>
<path d="M223.7 127.9h12.6v.4h-12.6zM235.9 127.4l2.1 .7-2.1 .7z" fill="#f00"/>
<path d="M217 126.6l.6-.4h.4h4.7a1.17 1.17 0 0 1 1.2 1.1v4.7a1.17 1.17 0 0 1-1.2 1.2h-4.7a1.17 1.17 0 0 1-1.2-1.2v-4.7z" fill-rule="evenodd" fill="#eeece1"/>
<path d="M217 126.6l.6-.4h.4h4.7a1.17 1.17 0 0 1 1.2 1.1v4.7a1.17 1.17 0 0 1-1.2 1.2h-4.7a1.17 1.17 0 0 1-1.2-1.2v-4.7z" fill="none" stroke="#000" stroke-width=".25"/>
<text font-size="5" fill="#c0504d" x="153" y="77.5">U1101</text>
<text font-size="4.2" fill="#404040" x="5.9" y="5.4">红米4A L1&amp;L2 逻辑框图&amp;元器件分布图</text>
<g font-size="3.9">
<text x="225.5" y="151.5">M</text>
<text x="226.3" y="157.9">S</text>
</g>
<g font-size="3.5" fill="#c0c0c0">
<text x="84.7" y="19.4" transform="rotate(-45 84.7 19.4)">2017-01-04 10:19:02</text>
<text x="169.3" y="19.4" transform="rotate(-45 169.3 19.4)">2017-01-04 10:19:02</text>
<text x="84.7" y="72.3" transform="rotate(-45 84.7 72.3)">2017-01-04 10:19:02</text>
<text x="169.3" y="72.3" transform="rotate(-45 169.3 72.3)">2017-01-04 10:19:02</text>
<text x="84.7" y="125.2" transform="rotate(-45 84.7 125.2)">2017-01-04 10:19:02</text>
<text x="169.3" y="125.2" transform="rotate(-45 169.3 125.2)">2017-01-04 10:19:02</text>
</g>
<g font-size="3.5" fill="#c0504d">
<text x="200.2" y="23.8">U1801</text>
<text x="115.9" y="58.2">U3000</text>
</g>
<g font-size="3.2" fill="#c0504d">
<text x="152.9" y="81.7">MSM8937</text>
<text x="154.7" y="85.6">AP&amp;BP</text>
</g>
<g font-size="2.8">
<text x="178.9" y="20.9">EBI0</text>
<text x="178.5" y="29.3">SDC1</text>
<text x="199.3" y="44.3">LCD</text>
<text x="199.2" y="55">CTP</text>
<text x="102" y="118.6">SENSOR</text>
</g>
<g font-size="2.8" fill="#c0504d">
<text x="193.8" y="27.3">LPDDR3 + EMMC</text>
<text x="197.1" y="30.7">2GB + 16GB</text>
<text x="27.7" y="39.8">U3301</text>
<text x="69.2" y="43.1">U3203</text>
<text x="114.7" y="61.7">WTR2955</text>
<text x="30.3" y="77.5">U2</text>
<text x="55.2" y="79.5">U3</text>
</g>
<g font-size="2.5">
<text x="175.6" y="40.6">4 Lanes DSI</text>
<text x="193.5" y="47.3">5.0 in 1280*720</text>
<text x="178.8" y="50.3">TP I2C</text>
<text x="175.6" y="62.9">4 Lanes CSI0</text>
<text x="194.3" y="63.9">Main Camera</text>
<text x="198.8" y="66.9">13MP</text>
<text x="175.6" y="74.9">2 Lanes CSI1</text>
<text x="194.3" y="75.9">Front_Camera</text>
<text x="200" y="78.8">5MP</text>
<text x="238.4" y="88.9">USB</text>
<text x="180.9" y="125.7">SPMI</text>
<text x="203.4" y="136.8">AUDIO</text>
</g>
<g font-size="2.5" fill="#c0504d">
<text x="114.6" y="101.2">U4501</text>
<text x="111.4" y="130.7">J2601</text>
<text x="193.5" y="136.3">U0701</text>
<text x="192.5" y="139.3">PM8937</text>
<text x="194.3" y="142.2">PMU</text>
<text x="120.4" y="153.6">D2501</text>
</g>
<g font-size="2.1">
<text x="145.1" y="8.7">RFFE1</text>
<text x="142.5" y="13.1">GRFC</text>
<text x="135.6" y="19.5">RFFE5</text>
<text x="118.5" y="29.1">PRX</text>
<text x="15.6" y="37.4">T/RX</text>
<text x="118.8" y="46.5">TX</text>
<text x="53.5" y="52.2">RFFE1</text>
<text x="92.9" y="52.6">RFFE1</text>
<text x="214.2" y="71">FLASH LED</text>
<text x="118.4" y="78.5">DRX</text>
<text x="74.6" y="85.1">GRFC</text>
<text x="103.3" y="88.6">GPS</text>
<text x="118.6" y="88">GPS</text>
<text x="219.2" y="89.2">USB_VBUS</text>
<text x="128.8" y="98">WLAN_BB_IQ</text>
<text x="130.8" y="106.3">WL_CMD</text>
<text x="194.2" y="102.5">VIBR</text>
<text x="54.5" y="118">M-Sensor</text>
<text x="68.4" y="118">Gyroscope</text>
<text x="82.8" y="118">LP-Sensor</text>
<text x="126.3" y="115.8">SENSOR I2C</text>
<text x="133.1" y="125.1">UIM DATA</text>
<text x="136.6" y="131.5">SD</text>
<text x="178.3" y="130.9">CDC_PDM</text>
<text x="133" y="143.6">LED I2C</text>
<text x="230.1" y="151.8" transform="rotate(90 230.1 151.8)">MIC</text>
<text x="20.6" y="187.4">芯片位号</text>
<text x="36.6" y="187.4">T/RX</text>
<text x="50.6" y="187.3">控制信号</text>
<text x="66.6" y="187.4">TX</text>
<text x="79.6" y="187.4">供电</text>
<text x="94.6" y="187.4">RX</text>
<text x="106.6" y="187.3">时钟</text>
</g>
<g font-size="2.1" fill="#00f">
<text x="47.7" y="17">PRX B3/B5/B7/B8/B20</text>
<text x="42.8" y="20.8">PRX B1/B4</text>
<text x="42.8" y="28.2">PRX B34/B39/B2</text>
<text x="86.2" y="34.6">PRX B40/B41</text>
<text x="42.8" y="36.8">PRX B40/B41</text>
<text x="68.3" y="74.2">DRX B7/B41</text>
<text x="65" y="81.6">DRX_B1/B3/B4/B5/B8/B20/B39/B40</text>
</g>
<g font-size="2.1" fill="#c0504d">
<text x="69.1" y="22.5">RX-SW</text>
<text x="70.3" y="30.2">RX-SW</text>
<text x="27" y="45.1">&amp;GSM PA</text>
<text x="27.7" y="42.5">ANT SW</text>
<text x="68.7" y="45.8">L/M/H PA</text>
<text x="27.9" y="80.2">DRX-SW</text>
<text x="52.7" y="82.2">DRX-SW</text>
<text x="81.8" y="90.9">U4901</text>
<text x="19.5" y="104.6">U4502</text>
<text x="56.5" y="106">FL4501</text>
<text x="112.4" y="106.3">BT/WIFI/FM</text>
<text x="113.3" y="103.8">WCN3615</text>
<text x="117.3" y="144.3">U1901</text>
</g>
<g font-size="2.1" fill="#f30">
<text x="42.8" y="40.7">TX B1/B2/</text>
<text x="86.4" y="39.8">TX B1/B2/B3/B34/B39</text>
<text x="42.8" y="45.8">/B34/B39/B40/B41</text>
<text x="42.8" y="43.3">B3/B4/B5/B7/B8/B20</text>
<text x="86.5" y="43.4">TX B7/B38/B40/B41</text>
<text x="92.4" y="48.2">TX B5/B8/B20</text>
<text x="45" y="55.1">TX B5/B8/B20</text>
<text x="69.9" y="59.5">TX B5 B8 B20 GSM_LB</text>
<text x="75.2" y="64.8">TX GSM_HB</text>
</g>
<text font-size="2.1" fill="#f00" x="113.1" y="146.8">RGB LED DRV</text>
<g font-size="1.8">
<text x="232" y="22.8">from U0701</text>
<text x="10.2" y="27.4">PRX</text>
<text x="219.7" y="41.6">VSP/VSN</text>
<text x="230.8" y="41.6">from U903</text>
<text x="219.9" y="49">BL LED</text>
<text x="229.7" y="49">from U901</text>
<text x="232.7" y="66.7">from U2102</text>
<text x="16.7" y="76.5">DRX</text>
<text x="205.9" y="84.3">USB_DP/DM</text>
<text x="205.4" y="95.6">U5</text>
<text x="201.4" y="97.7">SW Charger</text>
<text x="69.8" y="104">WL_BT_RFIO</text>
<text x="209" y="106.3">PWR_KEY</text>
<text x="226" y="117.3">X0701</text>
<text x="226" y="119.4">19.2M</text>
<text x="218.3" y="123.4">HEADSET</text>
<text x="121.5" y="126.9">UIM1/2</text>
<text x="193.1" y="129.2">SMPI</text>
<text x="217.6" y="129.2">U2201</text>
<text x="218.6" y="131.3">SW</text>
<text x="122.8" y="133.7">TF</text>
<text x="180.5" y="142.4">SLEEP_CLK</text>
<text x="183.4" y="138.8">BB_CLK</text>
<text x="183.6" y="145.4">RF_CLK</text>
<text x="217.5" y="145.2">RECEIVER</text>
<text x="133" y="153.2">INFARED_DRV</text>
<text x="192.7" y="151.2">DCDCs</text>
<text x="192.7" y="153.4">LDOs</text>
<text x="117.8" y="156.2">INFARED LEDS</text>
</g>
<text font-size="1.8" fill="#00f" x="132.5" y="85.4">GPS_BB_IQ</text>
<g font-size="1.8" fill="#c0504d">
<text x="224.2" y="140.5">SPK-PA</text>
<text x="225" y="138.4">U2101</text>
</g>
<g font-size="1.4" fill="#00f">
<text x="131.2" y="29.8">WTR0_PRXBB_IQ</text>
<text x="131.1" y="78.6">WTR0_DRXBB_IQ</text>
</g>
<text font-size="1.4" fill="#f30" x="133" y="50.7">WTR0_TXBB_IQ</text>
<g font-size="1.4">
<text x="95.4" y="70.9">CLK from PMU</text>
<text x="95.4" y="100.8">CLK from PMU</text>
<text x="129.3" y="139.8">CLK from PMU</text>
<text x="91.1" y="145.7">from U0701 VREGL10</text>
</g>
<g font-size="1.4" fill="#c0504d">
<text x="88.7" y="76.7">RX-SW</text>
<text x="89" y="75">U3602</text>
<text x="81.8" y="92.7">GPS-LNA</text>
</g>
</svg>
